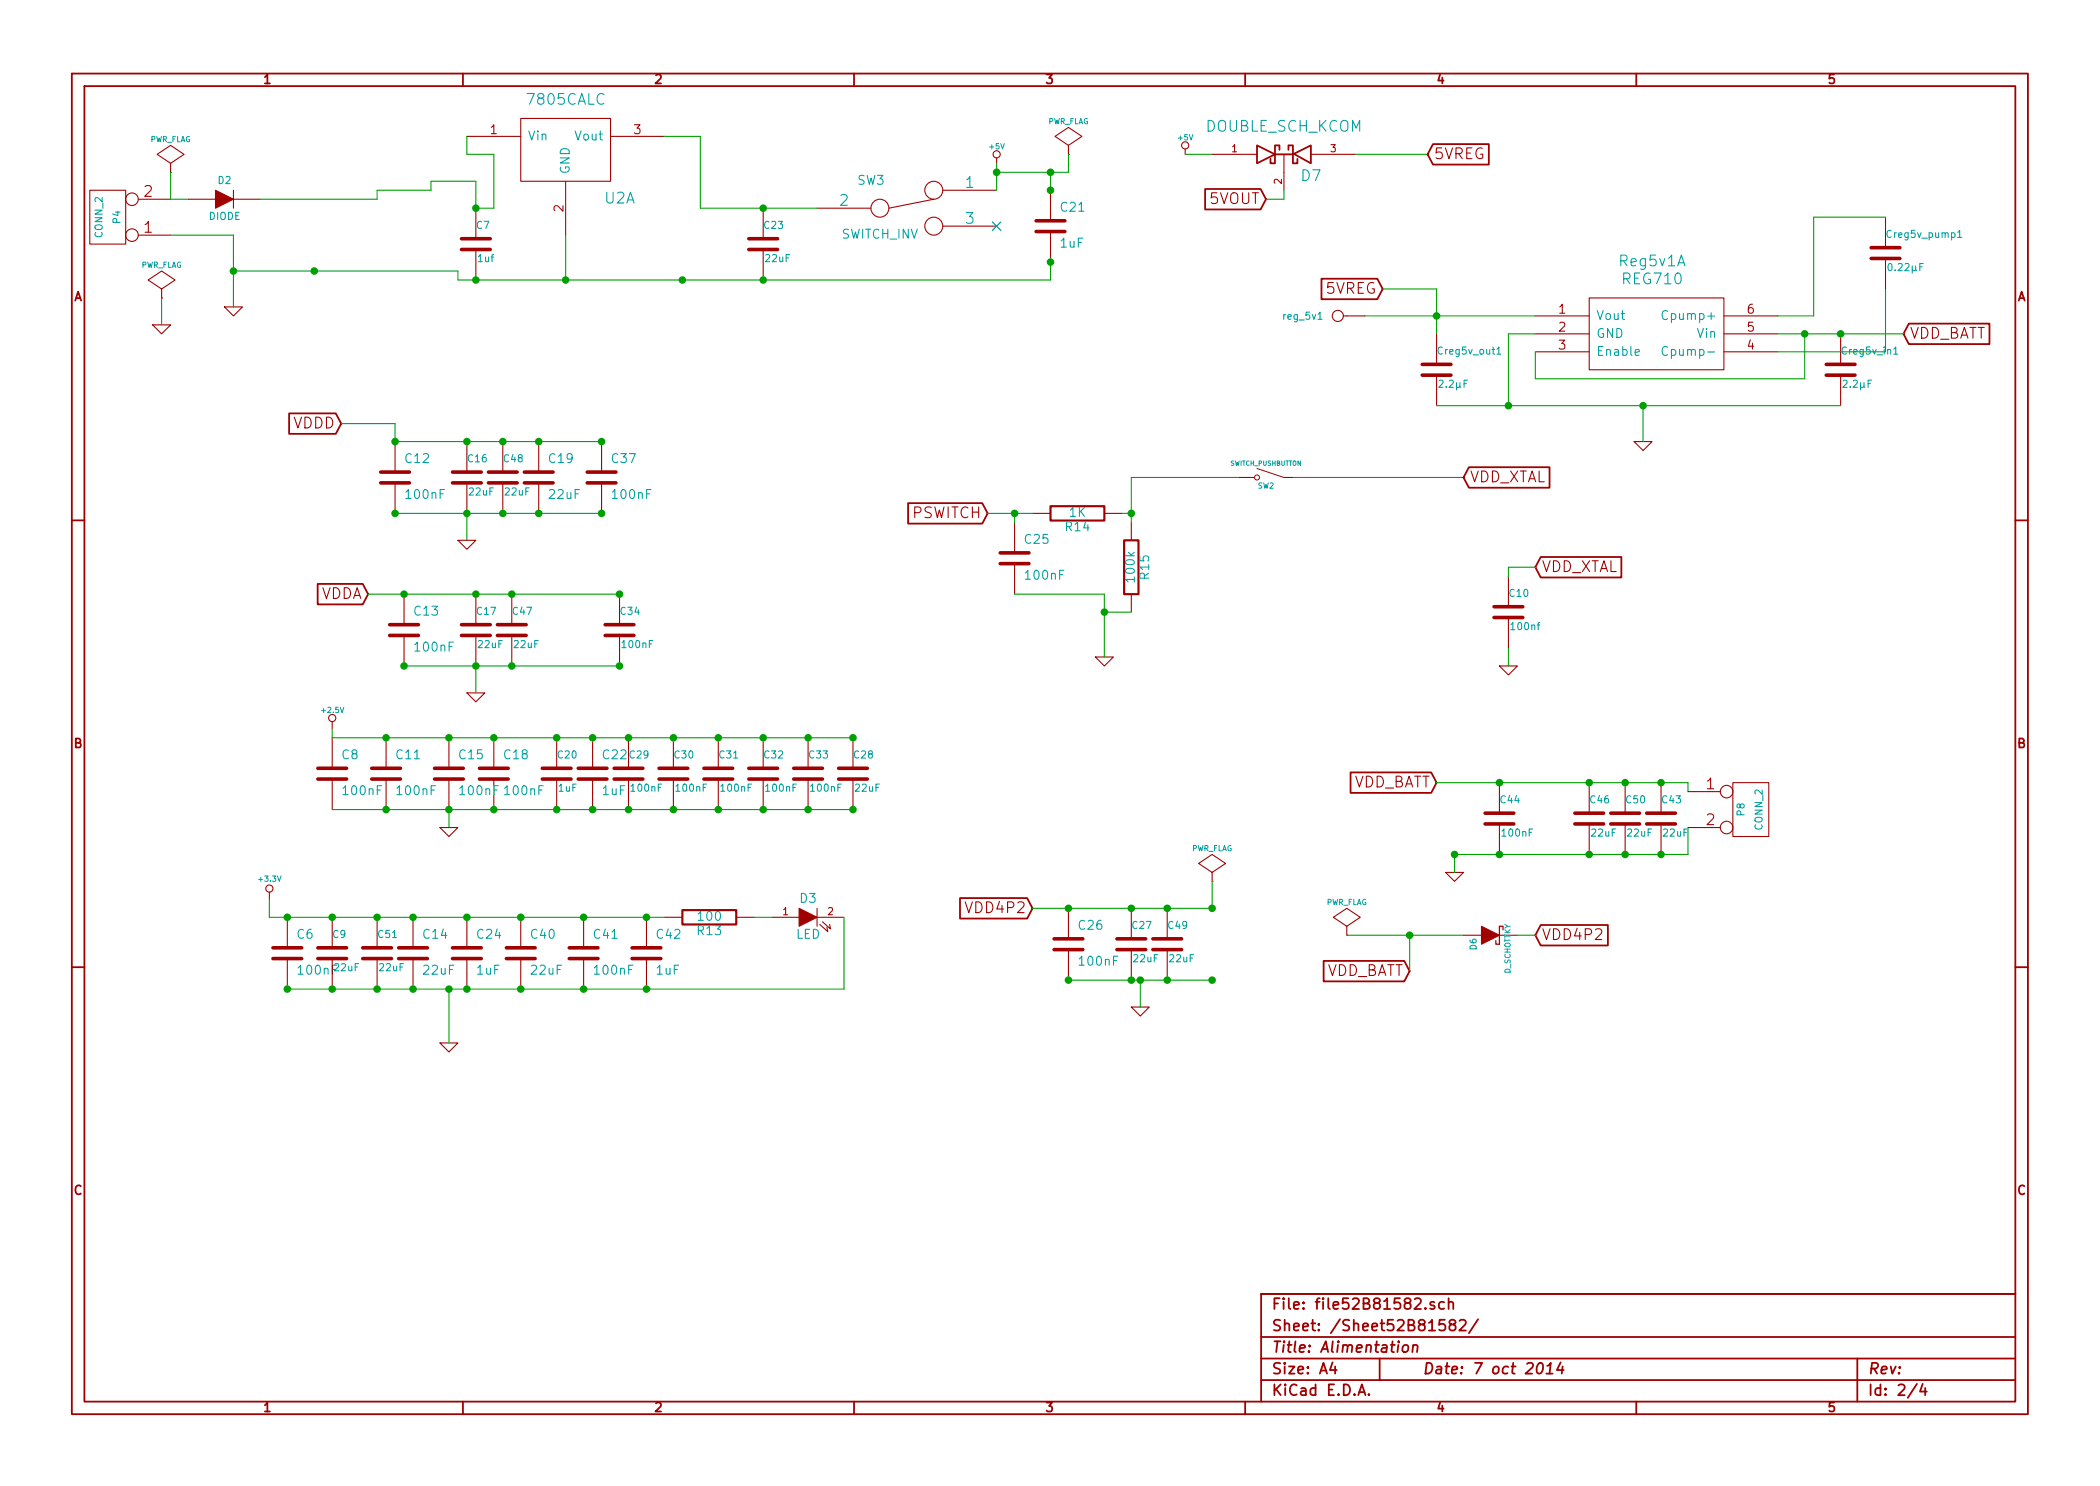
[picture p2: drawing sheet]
<svg xmlns="http://www.w3.org/2000/svg" width="297mm" height="210mm" viewBox="0 0 297 210" stroke-linecap="round" stroke-linejoin="round" font-family="sans-serif">
<g fill="none" stroke="#a00000" stroke-width=".25">
<path d="M10.2 10.4h276.6v189.7h-276.6zM11.9 12.2h273.2v186.1h-273.2zM65.5 10.4v1.8M120.8 10.4v1.8M176.1 10.4v1.8M231.4 10.4v1.8M170.5 26.7h7.8l.8 1.5-.8 1.4h-7.8zM177.8 20.6l2.5 1.2-2.5 1.3zM180.3 21.8h2.6l2.5-1.2v2.5l-2.3-1.3M181 21.2v-.6h-.7v2.5h-.6v-.6M182.2 21.2v-.6h.7v2.5h.6v-.6M186.9 39.4h7.9l.8 1.5-.8 1.4h-7.9z"/>
<path d="M202.7 20.4h7.9v2.9h-7.9l-.8-1.5zM40.9 58.5h6.6l.8 1.4-.8 1.5h-6.6zM270 45.8h11.4v2.9h-11.4l-.8-1.5zM10.2 73.6h1.7M128.4 71.2h10.5l.8 1.4-.8 1.5h-10.5zM207.8 66.1h11.4v2.9h-11.4l-.8-1.4zM217.9 78.8h11.4v2.9h-11.4l-.7-1.4zM285.1 73.6h1.7M44.9 82.6h6.4l.8 1.5-.8 1.4h-6.4zM191 109.3h11.4l.8 1.4-.8 1.5h-11.4zM10.2 136.8h1.7M135.8 127.1h9.5l.7 1.4-.7 1.5h-9.5z"/>
<path d="M187.2 136h11.4l.8 1.4-.8 1.5h-11.4zM217.9 130.9h9.5v2.9h-9.5l-.7-1.5zM285.1 136.8h1.7M65.5 198.3v1.8M120.8 198.3v1.8M176.1 198.3v1.8M178.4 189.2h106.7M178.4 195.3h106.7M178.4 192.2h106.7M188.5 192.8l-.4 1h1M188.8 193.3v1.1M192.1 197.4l.5-1.5 .5 1.5"/>
<path d="M192.3 197h.7M193.6 197.3h.1l-.1 .1-.1-.1h.1v.1M195.1 192.2v3.1M197.8 190.3l-.1 1M197.8 189.8v.1h.1l-.1-.1v.1M198.6 190.4a.38 .38 0 0 1 .6 .2l-.1 .6a.41 .41 0 0 1-.8-.2l.1-.4zM199.9 190.4a.38 .38 0 0 1 .6 .1l-.1 .8M199.9 190.3l-.1 1M201.6 185.1h.1l-.1 .1-.1-.1h.1v.1M202.9 184.3l-.4-.1-.2 .2 .1 .2 .5 .2v.1v.2l-.2 .1-.4-.1M204.3 184.3a.48 .48 0 0 0-.7 0l-.1 .6a.48 .48 0 0 0 .8 .2M204.4 186.7h-.8v.8l.2-.2 .5 .1 .1 .2v.5a.62 .62 0 0 1-.8 0"/>
<path d="M204.9 184.3a.38 .38 0 0 1 .7 .1v.8M204.9 183.7v1.5M205.3 187.4l-.3-.3 .1-.2a.48 .48 0 0 1 .7 0l.1 .2a.47 .47 0 0 1-.6 .3l-.3 .3v.3a.48 .48 0 0 0 .4 .3 .48 .48 0 0 0 .5-.3v-.3l-.3-.3M206.5 186.9l.2-.2h.3l.3 .2v.3v.2l-.9 .9h.9M209.1 186.7l-1.3 1.9M217.6 193a.35 .35 0 0 1 .4-.2 .35 .35 0 0 1 .2 .3 .87 .87 0 0 1-.5 1.3l-.2-.1a1.14 1.14 0 0 1 .1-1.3zM218.7 194.4h.9M218.8 193.3l.6-.5-.2 1.6M220.8 192.8l-.6 1h1M221 193.3l-.1 1.1M231.4 198.3v1.8M262.7 192.2v6.1"/>
<path d="M271.1 195.8l-1.3 2M272 195.8l-.4 1.1h.9M272.3 196.4v1M285.1 183.1h-106.7v15.2"/>
</g>
<g fill="none" stroke="#a00000" stroke-width=".15">
<path d="M66 19.3h7.7M73.7 16.8h12.7v8.8h-12.7zM86.4 19.3h7.6M12.7 26.9h5.1v7.6h-5.1zM19.6 33.3h4.5M19.6 28.2h4.5M24.1 24.4h.1M24.1 23.1l1.9-1.3-1.9-1.2-1.9 1.2 1.9 1.3v1.3M26.7 28.2h3.8M33 28.2h3.8M33 26.9v2.6M67.3 29.5v4.3"/>
<path d="M67.3 35.3v4.3M80 25.6v7.7M107.9 29.5v4.3M107.9 35.3v4.3M115.6 29.5h7.6M132.1 28.2l-6.4 1.3M133.3 26.9h7.7M133.3 32h7.7M141 22.3v.8M148.6 26.9v4.3M148.6 32.8v4.3M151.1 21.8h.1"/>
<path d="M151.1 20.6l1.9-1.3-1.9-1.3-1.9 1.3 1.9 1.3v1.2M167.6 21.1v.7M171.4 21.8h6.4M181.6 21.8v5.1M185.4 21.8h6.4M266.7 30.7v4.3M266.7 36.6v4.3M21.6 46h2.5l-1.2 1.2zM22.9 42.2h.1M22.9 40.9l1.9-1.3-1.9-1.3-1.9 1.3 1.9 1.3v1.3M31.7 43.4h2.6l-1.3 1.3zM190 44.7h3"/>
<path d="M203.2 47.2v4.4M203.2 53.1v4.3M217.2 44.7h7.6M217.2 47.2h7.6M217.2 49.8h7.6M224.8 42.2h19v10.1h-19zM243.8 44.7h7.7M243.8 47.2h7.7M243.8 49.8h7.7M260.3 47.2v4.4M260.3 53.1v4.3M55.9 62.5v4.3"/>
<path d="M55.9 68.3v4.3M64.8 76.4h2.5l-1.3 1.3zM66 62.5v4.3M66 68.3v4.3M71.1 62.5v4.3M71.1 68.3v4.3M76.2 62.5v4.3M76.2 68.3v4.3M85.1 62.5v4.3M85.1 68.3v4.3M143.5 73.9v4.3M143.5 79.8v4.3"/>
<path d="M146 72.6h2.6M156.2 72.6h2.5M160 73.9v2.5M175.3 67.6h1.9M181.6 67.6h1.3M231.1 62.5h2.6l-1.3 1.2zM57.1 84.1v4.3M57.1 89.9v4.3M66 98h2.6l-1.3 1.3zM67.3 84.1v4.3M67.3 89.9v4.3M72.4 84.1v4.3"/>
<path d="M72.4 89.9v4.3M87.6 84.1v4.3M87.6 89.9v4.3M154.9 93h2.6l-1.3 1.2zM160 84.1v2.5M212.1 94.2h2.5l-1.2 1.3zM213.4 81.5v4.3M213.4 87.4v4.3M47 102.1v1M47 104.4v4.3M47 110.2v4.3M54.6 104.4v4.3"/>
<path d="M54.6 110.2v4.3M62.2 117.1h2.6l-1.3 1.3zM63.5 104.4v4.3M63.5 110.2v4.3M69.8 104.4v4.3M69.8 110.2v4.3M78.7 104.4v4.3M78.7 110.2v4.3M83.8 104.4v4.3M83.8 110.2v4.3M88.9 104.4v4.3M88.9 110.2v4.3"/>
<path d="M95.2 104.4v4.3M95.2 110.2v4.3M101.6 104.4v4.3M101.6 110.2v4.3M107.9 104.4v4.3M107.9 110.2v4.3M114.3 104.4v4.3M114.3 110.2v4.3M120.6 104.4v4.3M120.6 110.2v4.3M212.1 110.7v4.4M212.1 116.6v4.3"/>
<path d="M224.8 110.7v4.4M224.8 116.6v4.3M229.9 110.7v4.4M229.9 116.6v4.3M234.9 110.7v4.4M234.9 116.6v4.3M238.8 112h4.5M238.8 117.1h4.5M245.1 110.7h5.1v7.7h-5.1zM38.1 126.2v1M40.6 129.8v4.3M40.6 135.6v4.3"/>
<path d="M47 129.8v4.3M47 135.6v4.3M53.3 129.8v4.3M53.3 135.6v4.3M58.4 129.8v4.3M58.4 135.6v4.3M66 129.8v4.3M66 135.6v4.3M73.7 129.8v4.3M73.7 135.6v4.3M82.5 129.8v4.3M82.5 135.6v4.3"/>
<path d="M91.4 129.8v4.3M91.4 135.6v4.3M94 129.8h2.5M104.1 129.8h2.6M109.2 129.8h3.8M115.6 129.8h3.8M115.6 128.5v2.6M116 130.8l1.1 1-.1-.6M116.3 130.4l1.2 1-.2-.6M151.1 128.5v4.3M151.1 134.4v4.3M160 128.5v4.3"/>
<path d="M160 134.4v4.3M165.1 128.5v4.3M165.1 134.4v4.3M171.4 124.7h.1M171.4 123.4l2-1.2-2-1.3-1.9 1.3 1.9 1.2v1.3M190.5 132.3h.1M190.5 131.1l1.9-1.3-1.9-1.3-1.9 1.3 1.9 1.3v1.2M204.5 123.4h2.5l-1.3 1.3zM207 132.3h2.5M212.1 132.3h2.5M62.2 147.6h2.6l-1.3 1.2zM160 142.5h2.6l-1.3 1.3z"/>
<circle cx="18.7" cy="33.3" r=".89"/>
<circle cx="18.7" cy="28.2" r=".89"/>
<circle cx="124.5" cy="29.5" r="1.27"/>
<circle cx="132.1" cy="32" r="1.27"/>
<circle cx="132.1" cy="26.9" r="1.27"/>
<circle cx="141" cy="21.8" r=".51"/>
<circle cx="167.6" cy="20.6" r=".51"/>
<circle cx="189.2" cy="44.7" r=".79"/>
<circle cx="47" cy="101.6" r=".51"/>
<circle cx="244.2" cy="112" r=".89"/>
<circle cx="244.2" cy="117.1" r=".89"/>
<circle cx="38.1" cy="125.7" r=".51"/>
</g>
<g fill="none" stroke="#a00000" stroke-width=".51">
<path d="M65.3 35.3h4M65.3 33.8h4M105.9 35.3h4.1M105.9 33.8h4.1M146.6 32.8h4M146.6 31.2h4M264.7 36.6h4M264.7 35h4M201.2 53.1h4M201.2 51.6h4M258.3 53.1h4.1M258.3 51.6h4.1"/>
<path d="M53.8 68.3h4.1M53.8 66.8h4.1M64 68.3h4.1M64 66.8h4.1M69.1 68.3h4.1M69.1 66.8h4.1M74.2 68.3h4M74.2 66.8h4M83.1 68.3h4M83.1 66.8h4M141.5 79.8h4M141.5 78.2h4"/>
<path d="M55.1 89.9h4.1M55.1 88.4h4.1M65.3 89.9h4M65.3 88.4h4M70.4 89.9h4M70.4 88.4h4M85.6 89.9h4.1M85.6 88.4h4.1M211.3 87.4h4.1M211.3 85.8h4.1M45 110.2h4M45 108.7h4"/>
<path d="M52.6 110.2h4M52.6 108.7h4M61.5 110.2h4M61.5 108.7h4M67.8 110.2h4.1M67.8 108.7h4.1M76.7 110.2h4.1M76.7 108.7h4.1M81.8 110.2h4.1M81.8 108.7h4.1M86.9 110.2h4M86.9 108.7h4"/>
<path d="M93.2 110.2h4.1M93.2 108.7h4.1M99.6 110.2h4M99.6 108.7h4M105.9 110.2h4.1M105.9 108.7h4.1M112.3 110.2h4M112.3 108.7h4M118.6 110.2h4.1M118.6 108.7h4.1M210.1 116.6h4M210.1 115.1h4"/>
<path d="M222.8 116.6h4M222.8 115.1h4M227.8 116.6h4.1M227.8 115.1h4.1M232.9 116.6h4.1M232.9 115.1h4.1M38.6 135.6h4.1M38.6 134.1h4.1M45 135.6h4M45 134.1h4M51.3 135.6h4.1M51.3 134.1h4.1"/>
<path d="M56.4 135.6h4.1M56.4 134.1h4.1M64 135.6h4.1M64 134.1h4.1M71.6 135.6h4.1M71.6 134.1h4.1M80.5 135.6h4.1M80.5 134.1h4.1M89.4 135.6h4.1M89.4 134.1h4.1M149.1 134.4h4.1M149.1 132.8h4.1"/>
<path d="M158 134.4h4.1M158 132.8h4.1M163.1 134.4h4M163.1 132.8h4"/>
</g>
<g fill="none" stroke="#a00000" stroke-width=".14">
<path d="M177 67.6h.4M177.8 66.3l3.8 1.3"/>
<circle cx="177.8" cy="67.6" r=".36"/>
</g>
<path d="M148.6 71.6h7.6v2.1h-7.6zM159 76.4h2v7.7h-2zM96.5 128.8h7.6v2h-7.6z" fill="none" stroke="#a00000" stroke-width=".3"/>
<g fill="#a00000" stroke="#a00000" stroke-width=".15">
<path d="M113 128.5l2.6 1.3-2.6 1.3z"/>
<path d="M209.5 131.1l2.6 1.2-2.6 1.3z"/>
<path d="M30.5 26.9l2.5 1.3-2.5 1.3z"/>
</g>
<path d="M140.4 31.4l1.2 1.2M141.6 31.4l-1.2 1.2" fill="none" stroke="#0000c0" stroke-width=".15"/>
<path d="M276.9 32.9l.3-.3v1M276.9 33.6h.6M186.4 45.2h.6M211.7 49.4l.3-.3v1M211.7 50.1h.6M231.3 49.9l.6-.1-.1-.3-.3-.1-.2 .2v.6h.5M235.9 49.1a.5 .5 0 0 0-.7 0 .5 .5 0 0 0-.1 .7 .45 .45 0 0 0 .2 .4 .45 .45 0 0 0 .6 0M235.9 44.1a.5 .5 0 0 0-.7 0 .5 .5 0 0 0-.1 .6 .45 .45 0 0 0 .2 .5 .45 .45 0 0 0 .6-.1M267.9 49.4l.2-.3v1M267.9 50.1h.5" fill="none" stroke="#00a0a0" stroke-width=".15"/>
<g fill="none" stroke="#00a000" stroke-width=".15">
<path d="M66 19.3v2.5h3.8v7.7h-2.5v-3.9h-6.3v1.3h-7.7v1.3h-16.5M94 19.3h5.1v10.2h16.5M24.1 24.4v3.8h2.6M24.1 33.3h8.9v10.1M80 33.3v6.3M141 23.1v3.8M148.6 37.1v2.5h-83.8v-1.3h-31.8M148.6 24.4v2.5M151.1 21.8v2.6h-10.1M167.6 21.8h3.8M181.6 26.9v1.3h-2.5M191.8 21.8h10.1"/>
<path d="M266.7 30.7h-10.2v14h-5M22.9 42.2v3.8M48.3 59.9h7.6v2.6h29.2M193 44.7h24.2M195.6 40.9h7.6v6.3M203.2 57.4h57.1M217.2 47.2h-3.8v10.2M232.4 57.4v5.1M251.5 47.2h17.7M255.3 47.2v6.4h-38.1v-3.8M266.7 40.9v8.9h-15.2M55.9 72.6h29.2"/>
<path d="M66 72.6v3.8M139.7 72.6h6.3M143.5 72.6v1.3M158.7 72.6h1.3M175.3 67.6h-15.3v6.3M182.9 67.6h24.1M52.1 84.1h35.5M57.1 94.2h30.5M67.3 94.2v3.8M143.5 84.1h12.7v8.9M156.2 86.6h3.8M213.4 91.7v2.5"/>
<path d="M217.2 80.3h-3.8v1.2M47 103.1v1.3h73.6M47 114.5h73.6M63.5 114.5v2.6M203.2 110.7h35.6v1.3M238.8 117.1v3.8h-33.1v2.5M38.1 127.2v2.6h55.9M63.5 139.9v7.7M106.7 129.8h2.5M119.4 129.8v10.1h-78.8M151.1 138.7h20.3M161.3 138.7v3.8"/>
<path d="M171.4 124.7v3.8h-25.4M190.5 132.3h16.5M199.4 132.3v5.1M214.6 132.3h2.6"/>
</g>
<g fill="#00a000" stroke="#00a000" stroke-width=".25">
<circle cx="151.1" cy="138.7" r=".41"/>
<circle cx="171.4" cy="138.7" r=".41"/>
<circle cx="171.4" cy="128.5" r=".41"/>
<circle cx="161.3" cy="138.7" r=".41"/>
<circle cx="160" cy="72.6" r=".41"/>
<circle cx="156.2" cy="86.6" r=".41"/>
<circle cx="63.5" cy="114.5" r=".41"/>
<circle cx="63.5" cy="104.4" r=".41"/>
<circle cx="63.5" cy="139.9" r=".41"/>
<circle cx="67.3" cy="84.1" r=".41"/>
<circle cx="57.1" cy="84.1" r=".41"/>
<circle cx="76.2" cy="72.6" r=".41"/>
<circle cx="66" cy="72.6" r=".41"/>
<circle cx="55.9" cy="72.6" r=".41"/>
<circle cx="96.5" cy="39.6" r=".41"/>
<circle cx="67.3" cy="29.5" r=".41"/>
<circle cx="44.4" cy="38.3" r=".41"/>
<circle cx="33" cy="38.3" r=".41"/>
<circle cx="67.3" cy="39.6" r=".41"/>
<circle cx="107.9" cy="29.5" r=".41"/>
<circle cx="66" cy="62.5" r=".41"/>
<circle cx="76.2" cy="62.5" r=".41"/>
<circle cx="55.9" cy="62.5" r=".41"/>
<circle cx="57.1" cy="94.2" r=".41"/>
<circle cx="67.3" cy="94.2" r=".41"/>
<circle cx="40.6" cy="129.8" r=".41"/>
<circle cx="40.6" cy="139.9" r=".41"/>
<circle cx="54.6" cy="104.4" r=".41"/>
<circle cx="69.8" cy="104.4" r=".41"/>
<circle cx="54.6" cy="114.5" r=".41"/>
<circle cx="69.8" cy="114.5" r=".41"/>
<circle cx="58.4" cy="129.8" r=".41"/>
<circle cx="58.4" cy="139.9" r=".41"/>
<circle cx="66" cy="139.9" r=".41"/>
<circle cx="66" cy="129.8" r=".41"/>
<circle cx="143.5" cy="72.6" r=".41"/>
<circle cx="151.1" cy="128.5" r=".41"/>
<circle cx="80" cy="39.6" r=".41"/>
<circle cx="88.9" cy="104.4" r=".41"/>
<circle cx="95.2" cy="104.4" r=".41"/>
<circle cx="101.6" cy="104.4" r=".41"/>
<circle cx="107.9" cy="104.4" r=".41"/>
<circle cx="88.9" cy="114.5" r=".41"/>
<circle cx="95.2" cy="114.5" r=".41"/>
<circle cx="101.6" cy="114.5" r=".41"/>
<circle cx="107.9" cy="114.5" r=".41"/>
<circle cx="114.3" cy="114.5" r=".41"/>
<circle cx="114.3" cy="104.4" r=".41"/>
<circle cx="141" cy="24.4" r=".41"/>
<circle cx="87.6" cy="84.1" r=".41"/>
<circle cx="87.6" cy="94.2" r=".41"/>
<circle cx="85.1" cy="72.6" r=".41"/>
<circle cx="85.1" cy="62.5" r=".41"/>
<circle cx="73.7" cy="129.8" r=".41"/>
<circle cx="82.5" cy="129.8" r=".41"/>
<circle cx="91.4" cy="129.8" r=".41"/>
<circle cx="91.4" cy="139.9" r=".41"/>
<circle cx="82.5" cy="139.9" r=".41"/>
<circle cx="73.7" cy="139.9" r=".41"/>
<circle cx="205.7" cy="120.9" r=".41"/>
<circle cx="212.1" cy="120.9" r=".41"/>
<circle cx="212.1" cy="110.7" r=".41"/>
<circle cx="224.8" cy="120.9" r=".41"/>
<circle cx="224.8" cy="110.7" r=".41"/>
<circle cx="72.4" cy="94.2" r=".41"/>
<circle cx="72.4" cy="84.1" r=".41"/>
<circle cx="71.1" cy="72.6" r=".41"/>
<circle cx="71.1" cy="62.5" r=".41"/>
<circle cx="160" cy="128.5" r=".41"/>
<circle cx="165.1" cy="128.5" r=".41"/>
<circle cx="160" cy="138.7" r=".41"/>
<circle cx="165.1" cy="138.7" r=".41"/>
<circle cx="229.9" cy="110.7" r=".41"/>
<circle cx="229.9" cy="120.9" r=".41"/>
<circle cx="47" cy="139.9" r=".41"/>
<circle cx="47" cy="129.8" r=".41"/>
<circle cx="107.9" cy="39.6" r=".41"/>
<circle cx="148.6" cy="24.4" r=".41"/>
<circle cx="148.6" cy="37.1" r=".41"/>
<circle cx="148.6" cy="26.9" r=".41"/>
<circle cx="53.3" cy="129.8" r=".41"/>
<circle cx="53.3" cy="139.9" r=".41"/>
<circle cx="232.4" cy="57.4" r=".41"/>
<circle cx="203.2" cy="44.7" r=".41"/>
<circle cx="260.3" cy="47.2" r=".41"/>
<circle cx="255.3" cy="47.2" r=".41"/>
<circle cx="213.4" cy="57.4" r=".41"/>
<circle cx="199.4" cy="132.3" r=".41"/>
<circle cx="83.8" cy="104.4" r=".41"/>
<circle cx="83.8" cy="114.5" r=".41"/>
<circle cx="78.7" cy="104.4" r=".41"/>
<circle cx="78.7" cy="114.5" r=".41"/>
<circle cx="234.9" cy="120.9" r=".41"/>
<circle cx="234.9" cy="110.7" r=".41"/>
<circle cx="120.6" cy="104.4" r=".41"/>
<circle cx="120.6" cy="114.5" r=".41"/>
</g>
<path d="M212.6 131.6v-.5h-.5v2.5h-.5v-.5" fill="none" stroke="#a00000" stroke-width=".18"/>
<g font-size="2.1" fill="#00a0a0">
<text x="74.7" y="14.9">7805CALC</text>
<text x="170.5" y="18.7">DOUBLE_SCH_KCOM</text>
<text x="85.5" y="28.9">U2A</text>
<text x="118.8" y="29.2">2</text>
<text x="136.6" y="26.7">1</text>
<text x="184.1" y="25.7">D7</text>
<text x="136.6" y="31.7">3</text>
<text x="229.1" y="37.8">Reg5v1A</text>
<text x="229.6" y="40.3">REG710</text>
</g>
<g font-size="2.1" fill="#a00000">
<text x="202.8" y="22.6">5VREG</text>
<text x="20.4" y="27.9">2</text>
<text x="171.1" y="29">5VOUT</text>
<text x="20.4" y="33">1</text>
<text x="187.5" y="41.7">5VREG</text>
<text x="270.2" y="48">VDD_BATT</text>
<text x="41.3" y="60.7">VDDD</text>
<text x="207.9" y="68.3">VDD_XTAL</text>
<text x="129" y="73.4">PSWITCH</text>
<text x="218.1" y="81">VDD_XTAL</text>
<text x="45.1" y="84.8">VDDA</text>
<text x="191" y="111.5">VDD_BATT</text>
<text x="241.4" y="111.8">1</text>
<text x="241.4" y="116.8">2</text>
<text x="136.9" y="129.3">VDD4P2</text>
<text x="218.1" y="133.1">VDD4P2</text>
<text x="187.1" y="138.2">VDD_BATT</text>
<text x="179.9" y="185.4">File: file52B81582.sch</text>
<text x="179.9" y="191.5">Title: Alimentation</text>
<text x="179.9" y="188.4">Sheet: /Sheet52B81582/</text>
<text x="179.9" y="197.6">KiCad E.D.A.</text>
<text x="179.9" y="194.5">Size: A4</text>
<text x="201.2" y="194.5">Date: 7 oct 2014</text>
<text x="264.2" y="194.5">Rev:</text>
<text x="264.2" y="197.6">Id: 2/4</text>
</g>
<g font-size="1.8" fill="#a00000">
<text x="37.3" y="11.9">1</text>
<text x="92.7" y="11.9">2</text>
<text x="148" y="11.9">3</text>
<text x="203.3" y="11.9">4</text>
<text x="258.6" y="11.9">5</text>
<text x="69.4" y="19">1</text>
<text x="89.7" y="19">3</text>
<text x="79.8" y="29.9" transform="rotate(-90 79.8 29.9)">2</text>
<text x="10.4" y="42.7">A</text>
<text x="220.5" y="44.4">1</text>
<text x="220.5" y="47">2</text>
<text x="247.2" y="47">5</text>
<text x="247.2" y="44.4">6</text>
<text x="285.3" y="42.7">A</text>
<text x="220.5" y="49.5">3</text>
<text x="247.2" y="49.5">4</text>
<text x="10.4" y="105.9">B</text>
<text x="285.3" y="105.9">B</text>
<text x="10.4" y="169.1">C</text>
<text x="285.3" y="169.1">C</text>
<text x="37.3" y="199.8">1</text>
<text x="92.7" y="199.8">2</text>
<text x="148" y="199.8">3</text>
<text x="203.3" y="199.8">4</text>
<text x="258.6" y="199.8">5</text>
</g>
<g font-size="1.8" fill="#00a0a0">
<text x="74.7" y="19.9">Vin</text>
<text x="81.4" y="19.9">Vout</text>
<text x="80.6" y="24.6" transform="rotate(-90 80.6 24.6)">GND</text>
<text x="121.3" y="26.2">SW3</text>
<text x="119" y="33.8">SWITCH_INV</text>
<text x="150" y="35.1">1uF</text>
<text x="150.1" y="30">C21</text>
<text x="225.8" y="45.3">Vout</text>
<text x="225.8" y="47.9">GND</text>
<text x="235.7" y="45.3">Cpump+</text>
<text x="240.1" y="47.9">Vin</text>
<text x="225.8" y="50.4">Enable</text>
<text x="236.1" y="50.4">Cpump-</text>
<text x="57.4" y="65.6">C12</text>
<text x="77.7" y="65.6">C19</text>
<text x="86.6" y="65.6">C37</text>
<text x="57.6" y="70.7">100nF</text>
<text x="77.7" y="70.7">22uF</text>
<text x="86.8" y="70.7">100nF</text>
<text x="145" y="77">C25</text>
<text x="150.8" y="75.2">R14</text>
<text x="151.3" y="73.2">1K</text>
<text x="145.2" y="82.1">100nF</text>
<text x="160.6" y="82.2" transform="rotate(-90 160.6 82.2)">100k</text>
<text x="162.6" y="81.9" transform="rotate(-90 162.6 81.9)">R15</text>
<text x="58.6" y="87.2">C13</text>
<text x="58.8" y="92.2">100nF</text>
<text x="48.4" y="107.5">C8</text>
<text x="56.1" y="107.5">C11</text>
<text x="65" y="107.5">C15</text>
<text x="71.3" y="107.5">C18</text>
<text x="85.3" y="107.5">C22</text>
<text x="48.7" y="112.6">100nF</text>
<text x="56.3" y="112.6">100nF</text>
<text x="65.2" y="112.6">100nF</text>
<text x="71.5" y="112.6">100nF</text>
<text x="85.2" y="112.6">1uF</text>
<text x="98.9" y="130.3">100</text>
<text x="113.2" y="127.8">D3</text>
<text x="152.6" y="131.6">C26</text>
<text x="42" y="132.9">C6</text>
<text x="42.3" y="138">100nF</text>
<text x="59.9" y="132.9">C14</text>
<text x="60" y="138">22uF</text>
<text x="67.5" y="138">1uF</text>
<text x="67.5" y="132.9">C24</text>
<text x="75.2" y="132.9">C40</text>
<text x="75.2" y="138">22uF</text>
<text x="84" y="132.9">C41</text>
<text x="84.2" y="138">100nF</text>
<text x="92.9" y="138">1uF</text>
<text x="92.9" y="132.9">C42</text>
<text x="98.7" y="132.4">R13</text>
<text x="112.5" y="132.9">LED</text>
<text x="152.8" y="136.7">100nF</text>
</g>
<g font-size="1.4" fill="#a00000">
<text x="174.2" y="21.6">1</text>
<text x="188.2" y="21.6">3</text>
<text x="181.4" y="26" transform="rotate(-90 181.4 26)">2</text>
<text x="110.7" y="129.5">1</text>
<text x="117.1" y="129.5">2</text>
</g>
<g font-size="1.4" fill="#00a0a0">
<text x="30.9" y="26.1">D2</text>
<text x="14.6" y="33.6" transform="rotate(-90 14.6 33.6)">CONN_2</text>
<text x="17.1" y="31.6" transform="rotate(-90 17.1 31.6)">P4</text>
<text x="29.5" y="31.2">DIODE</text>
<text x="67.4" y="32.4">C7</text>
<text x="108.1" y="32.4">C23</text>
<text x="267.1" y="33.7">Creg5v_pump1</text>
<text x="67.6" y="37.1">1uf</text>
<text x="108.3" y="37.1">22uF</text>
<text x="267.3" y="38.4">0.22µF</text>
<text x="181.6" y="45.3">reg_5v1</text>
<text x="203.6" y="50.2">Creg5v_out1</text>
<text x="260.7" y="50.2">Creg5v_in1</text>
<text x="203.7" y="54.9">2.2µF</text>
<text x="260.8" y="54.9">2.2µF</text>
<text x="66.2" y="65.5">C16</text>
<text x="71.3" y="65.5">C48</text>
<text x="66.4" y="70.1">22uF</text>
<text x="71.5" y="70.1">22uF</text>
<text x="67.5" y="87">C17</text>
<text x="72.6" y="87">C47</text>
<text x="87.8" y="87">C34</text>
<text x="213.5" y="84.5">C10</text>
<text x="213.8" y="89.2">100nf</text>
<text x="67.7" y="91.7">22uF</text>
<text x="72.7" y="91.7">22uF</text>
<text x="88.1" y="91.7">100nF</text>
<text x="78.9" y="107.4">C20</text>
<text x="89.1" y="107.4">C29</text>
<text x="95.4" y="107.4">C30</text>
<text x="101.8" y="107.4">C31</text>
<text x="108.1" y="107.4">C32</text>
<text x="114.5" y="107.4">C33</text>
<text x="120.8" y="107.4">C28</text>
<text x="79" y="112.1">1uF</text>
<text x="89.4" y="112.1">100nF</text>
<text x="95.7" y="112.1">100nF</text>
<text x="102.1" y="112.1">100nF</text>
<text x="108.4" y="112.1">100nF</text>
<text x="114.8" y="112.1">100nF</text>
<text x="121" y="112.1">22uF</text>
<text x="212.3" y="113.7">C44</text>
<text x="225" y="113.7">C46</text>
<text x="230" y="113.7">C50</text>
<text x="235.1" y="113.7">C43</text>
<text x="212.5" y="118.4">100nF</text>
<text x="225.1" y="118.4">22uF</text>
<text x="230.2" y="118.4">22uF</text>
<text x="235.3" y="118.4">22uF</text>
<text x="246.8" y="115.4" transform="rotate(-90 246.8 115.4)">P8</text>
<text x="249.4" y="117.4" transform="rotate(-90 249.4 117.4)">CONN_2</text>
<text x="160.2" y="131.5">C27</text>
<text x="165.3" y="131.5">C49</text>
<text x="47.1" y="132.8">C9</text>
<text x="47.3" y="137.5">22uF</text>
<text x="53.5" y="132.8">C51</text>
<text x="53.7" y="137.5">22uF</text>
<text x="160.4" y="136.2">22uF</text>
<text x="165.5" y="136.2">22uF</text>
</g>
<text font-size="1.2" fill="#00a0a0" x="208.9" y="134.4" transform="rotate(-90 208.9 134.4)">D6</text>
<g font-size="1.1" fill="#00a0a0">
<text x="148.2" y="17.6">PWR_FLAG</text>
<text x="21.2" y="20.1">PWR_FLAG</text>
<text x="140" y="21.2">+5V</text>
<text x="166.7" y="19.9">+5V</text>
<text x="19.9" y="37.9">PWR_FLAG</text>
<text x="177.9" y="69.2">SW2</text>
<text x="45.6" y="100.9">+2.5V</text>
<text x="36.7" y="124.8">+3.3V</text>
<text x="168.5" y="120.5">PWR_FLAG</text>
<text x="187.5" y="128.1">PWR_FLAG</text>
<text x="213.7" y="137.8" transform="rotate(-90 213.7 137.8)">D_SCHOTTKY</text>
</g>
<text font-size=".9" fill="#00a0a0" x="174" y="65.9">SWITCH_PUSHBUTTON</text>
</svg>
